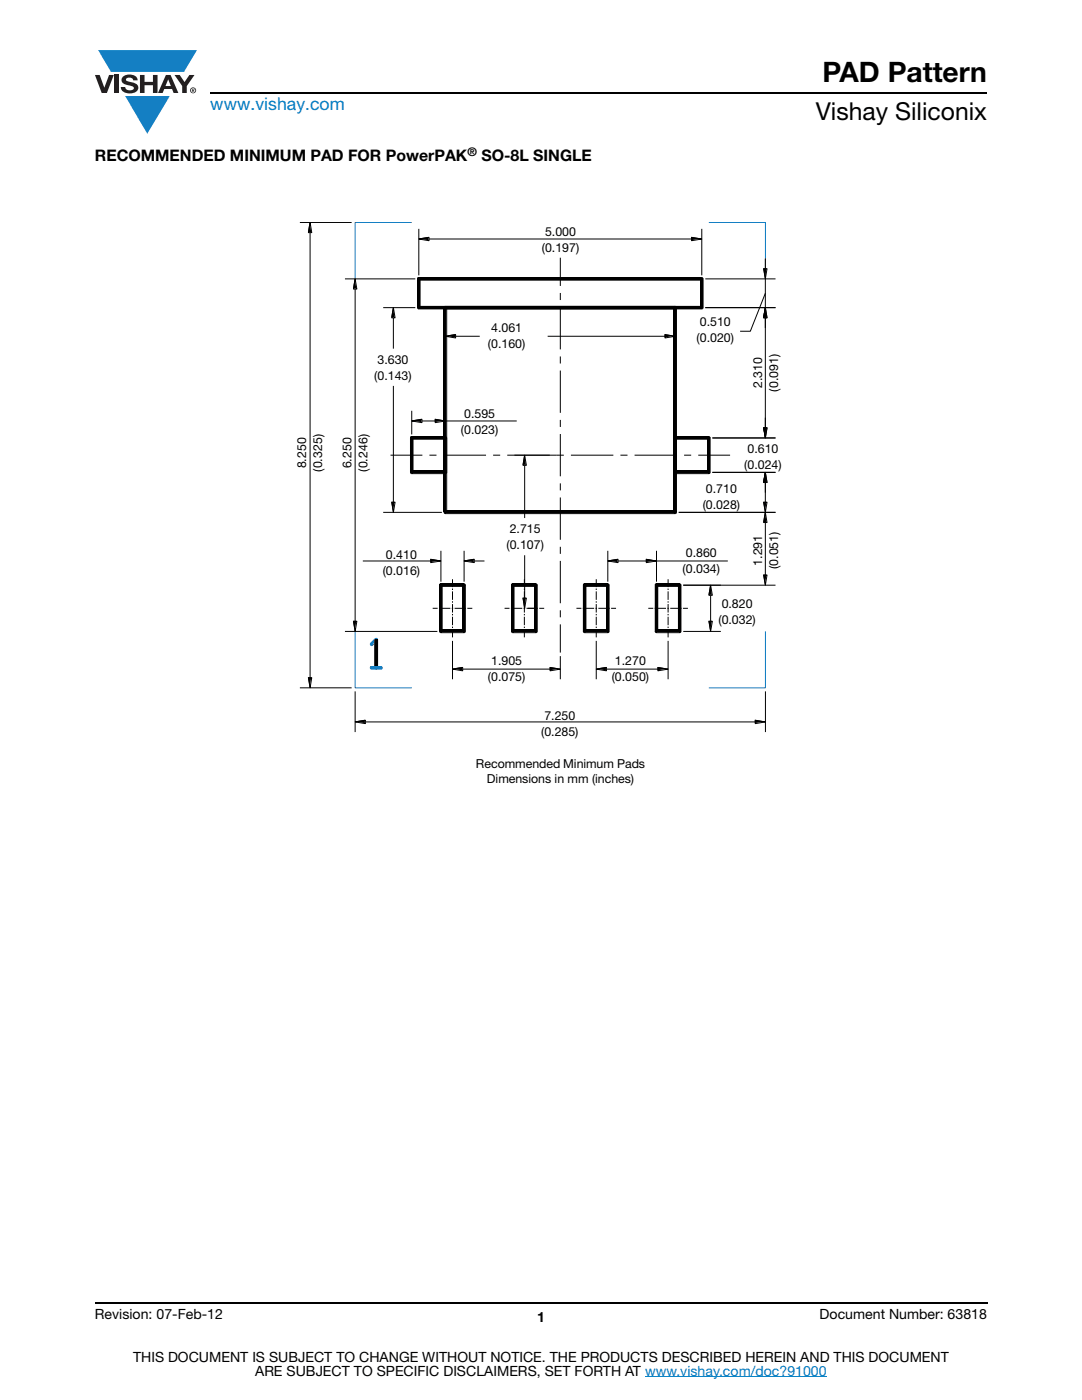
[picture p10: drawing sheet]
<svg xmlns="http://www.w3.org/2000/svg" width="216mm" height="279mm" viewBox="0 0 216 279" stroke-linecap="round" stroke-linejoin="round" font-family="sans-serif">
<g fill="#147fc3">
<path d="M19.6 10h19.7l-2.6 4.3h-1.1h-13.5z"/>
<path d="M25 19.2h8.9l-4.5 7.5z"/>
</g>
<g fill="#231f20">
<path d="M18.9 15h1l.9 2.5 1-2.5h.9l-1.4 3.6h-1z"/>
<path d="M22.9 15h.9v3.6h-.9z"/>
<path d="M24.6 15.3a2.1 2.1 0 0 1 2.8 .3l.1 .4h-.9a.79 .79 0 0 0-.7-.5 .79 .79 0 0 0-.8 .4l.3 .3 1 .2a1.08 1.08 0 0 1 1.2 1 1.08 1.08 0 0 1-1.1 1.2 1.73 1.73 0 0 1-2.4-1.2h.9a.96 .96 0 0 0 .8 .6 .96 .96 0 0 0 .9-.4 1.31 1.31 0 0 0-1.2-.6 1.03 1.03 0 0 1-1.1-.6 1.03 1.03 0 0 1 .2-1.1z"/>
<path d="M27.9 15h.9v1.3h1.7v-1.3h.9v3.6h-.9v-1.6h-1.7v1.6h-.9z"/>
<path d="M34.8 15h1.1l.9 1.4 1-1.4h1l-1.5 2.2v1.4h-.9v-1.4z"/>
<path d="M33.6 15.9l.5 1.3h-1.1zM33.1 15l-1.6 3.6h1l.3-.8h1.5l.3 .8h1l-1.6-3.6z"/>
<path d="M38.1 18a.46 .46 0 0 1 .9 0 .46 .46 0 0 1-.9 0zM37.9 18a.6 .6 0 0 0 1.2 0 .6 .6 0 0 0-1.2 0z"/>
<path d="M38.4 17.8h.2v.2h-.2zM38.3 17.7v.7h.1v-.3l.4 .3-.2-.3 .2-.2-.1-.2z"/>
</g>
<path d="M42 18.6h155M18.9 260h178.1" fill="none" stroke="#000" stroke-width=".36"/>
<path d="M128.7 274.8h36.3" fill="none" stroke="#007ec4" stroke-width=".2"/>
<path d="M59 44.3h97v112.5h-97z" fill="#fff"/>
<g fill="#000">
<path d="M83.3 55.4l.2-.1v.3h-.3z" fill-rule="evenodd"/>
<path d="M139.9 55.3l.3 .3h-.3z" fill-rule="evenodd"/>
<path d="M83.5 55.3h56.4v.5h-56.4z" fill-rule="evenodd"/>
<path d="M139.7 55.6h.5v5.7h-.5z" fill-rule="evenodd"/>
<path d="M83.2 55.6h.5v5.7h-.5z" fill-rule="evenodd"/>
<path d="M83.5 61.1h56.4v.5h-56.4z" fill-rule="evenodd"/>
<path d="M83.2 61.3h.3v.3z" fill-rule="evenodd"/>
<path d="M88.6 61.1h.2v.2h-.3z" fill-rule="evenodd"/>
<path d="M88.8 61.1h45.8v.5h-45.8z" fill-rule="evenodd"/>
<path d="M134.6 61.1l.3 .2h-.3z" fill-rule="evenodd"/>
<path d="M134.4 61.3h.5v40.9h-.5z" fill-rule="evenodd"/>
<path d="M139.9 61.3h.3l-.3 .3z" fill-rule="evenodd"/>
<path d="M81.8 87.3h.5v6.9h-.5z" fill-rule="evenodd"/>
<path d="M81.8 94.2h.3v.2z" fill-rule="evenodd"/>
<path d="M81.9 87.1h.2v.2h-.3z" fill-rule="evenodd"/>
<path d="M82.1 93.9h6.7v.5h-6.7z" fill-rule="evenodd"/>
<path d="M82.1 87.1h6.7v.5h-6.7z" fill-rule="evenodd"/>
<path d="M88.8 87.1l.2 .2h-.2z" fill-rule="evenodd"/>
<path d="M88.8 94.2h.2l-.2 .2z" fill-rule="evenodd"/>
<path d="M88.5 87.3h.5v6.9h-.5z" fill-rule="evenodd"/>
<path d="M134.6 87.1h6.7v.5h-6.7z" fill-rule="evenodd"/>
<path d="M134.5 87.1h.1v.2h-.2z" fill-rule="evenodd"/>
<path d="M134.4 94.2h.2v.2z" fill-rule="evenodd"/>
<path d="M134.4 87.3h.5v6.9h-.5z" fill-rule="evenodd"/>
<path d="M141.1 87.3h.5v6.9h-.5z" fill-rule="evenodd"/>
<path d="M141.3 94.2h.3l-.2 .2z" fill-rule="evenodd"/>
<path d="M141.3 87.1l.3 .2h-.3z" fill-rule="evenodd"/>
<path d="M134.6 93.9h6.7v.5h-6.7z" fill-rule="evenodd"/>
<path d="M87.9 116.4h4.6v.5h-4.6z" fill-rule="evenodd"/>
<path d="M87.7 116.5l.2-.1v.3h-.3z" fill-rule="evenodd"/>
<path d="M87.6 116.7h.5v9.2h-.5z" fill-rule="evenodd"/>
<path d="M88.5 61.3h.5v40.9h-.5z" fill-rule="evenodd"/>
<path d="M88.5 102.2h.3v.2z" fill-rule="evenodd"/>
<path d="M88.8 101.9h45.8v.5h-45.8z" fill-rule="evenodd"/>
<path d="M92.5 116.4l.3 .3h-.3z" fill-rule="evenodd"/>
<path d="M102.2 116.4h4.6v.5h-4.6z" fill-rule="evenodd"/>
<path d="M102.1 116.5l.1-.1v.3h-.2z" fill-rule="evenodd"/>
<path d="M102 116.7h.5v9.2h-.5z" fill-rule="evenodd"/>
<path d="M106.8 116.4l.3 .3h-.3z" fill-rule="evenodd"/>
<path d="M116.6 116.4h4.6v.5h-4.6z" fill-rule="evenodd"/>
<path d="M116.4 116.5l.2-.1v.3h-.3z" fill-rule="evenodd"/>
<path d="M116.3 116.7h.5v9.2h-.5z" fill-rule="evenodd"/>
<path d="M121.2 116.4l.2 .3h-.2z" fill-rule="evenodd"/>
<path d="M130.7 116.5l.2-.1v.3h-.2z" fill-rule="evenodd"/>
<path d="M130.9 116.4h4.6v.5h-4.6z" fill-rule="evenodd"/>
<path d="M130.7 116.7h.5v9.2h-.5z" fill-rule="evenodd"/>
<path d="M134.6 102.2h.3l-.3 .2z" fill-rule="evenodd"/>
<path d="M135.5 116.4l.3 .3h-.3z" fill-rule="evenodd"/>
<path d="M87.6 125.9h.3v.3z" fill-rule="evenodd"/>
<path d="M92.3 116.7h.5v9.2h-.5z" fill-rule="evenodd"/>
<path d="M92.5 125.9h.3l-.3 .3z" fill-rule="evenodd"/>
<path d="M87.9 125.7h4.6v.5h-4.6z" fill-rule="evenodd"/>
<path d="M102 125.9h.2v.3z" fill-rule="evenodd"/>
<path d="M106.6 116.7h.5v9.2h-.5z" fill-rule="evenodd"/>
<path d="M106.8 125.9h.3l-.2 .3z" fill-rule="evenodd"/>
<path d="M102.2 125.7h4.7v.5h-4.7z" fill-rule="evenodd"/>
<path d="M116.3 125.9h.3v.3z" fill-rule="evenodd"/>
<path d="M120.9 116.7h.5v9.2h-.5z" fill-rule="evenodd"/>
<path d="M121.2 125.9h.2v.1l-.2 .2z" fill-rule="evenodd"/>
<path d="M116.6 125.7h4.6v.5h-4.6z" fill-rule="evenodd"/>
<path d="M130.7 125.9h.2v.3z" fill-rule="evenodd"/>
<path d="M135.3 116.7h.5v9.2h-.5z" fill-rule="evenodd"/>
<path d="M130.9 125.7h4.6v.5h-4.6z" fill-rule="evenodd"/>
<path d="M135.5 125.9h.3l-.2 .3z" fill-rule="evenodd"/>
</g>
<g fill="none" stroke="#000" stroke-width=".2">
<path d="M83.3 55.7h.5v5.7h-.5zM83.6 55.4l-.3 .3M83.6 55.4h56.4v.5h-56.4zM139.8 55.7h.5v5.7h-.5zM140 55.4l.3 .3M83.3 61.4l.3 .2M83.6 61.1h56.4v.5h-56.4zM88.6 61.4h.5v40.9h-.5zM88.9 61.1h45.8v.5h-45.8zM88.9 61.1l-.3 .3M134.5 61.4h.5v40.9h-.5zM134.7 61.1l.3 .3"/>
<path d="M140.3 61.4l-.3 .2M81.9 87.4h.5v6.9h-.5zM81.9 94.3l.3 .2M82.2 87.2l-.3 .2M82.2 87.2h6.7v.5h-6.7zM82.2 94h6.7v.5h-6.7zM88.6 87.4h.5v6.9h-.5zM88.9 87.2l.2 .2M89.1 94.3l-.2 .2M134.5 94.3l.2 .2M134.5 87.4h.5v6.9h-.5zM134.7 87.2h6.7v.5h-6.7z"/>
<path d="M134.7 94h6.7v.5h-6.7zM134.7 87.2l-.2 .2M141.2 87.4h.5v6.9h-.5zM141.4 87.2l.3 .2M141.7 94.3l-.3 .2M87.7 116.8h.5v9.2h-.5zM88 116.5l-.3 .3M88 116.5h4.6v.5h-4.6zM88.6 102.3l.3 .2M88.9 102h45.8v.5h-45.8zM92.4 116.8h.5v9.2h-.5zM92.6 116.5l.3 .3"/>
<path d="M102.1 116.8h.5v9.2h-.5zM102.3 116.5h4.6v.5h-4.6zM102.3 116.5l-.2 .3M106.7 116.8h.5v9.2h-.5zM106.9 116.5l.3 .3M116.4 116.8h.5v9.2h-.5zM116.7 116.5h4.6v.5h-4.6zM116.7 116.5l-.3 .3M121 116.8h.5v9.2h-.5zM121.3 116.5l.2 .3M130.8 116.8h.4v9.2h-.4zM131 116.5h4.6v.5h-4.6z"/>
<path d="M131 116.5l-.2 .3M135 102.3l-.3 .2M135.4 116.8h.5v9.2h-.5zM135.6 116.5l.3 .3M87.7 126l.3 .3M88 125.8h4.6v.5h-4.6zM92.9 126l-.3 .3M102.1 126l.2 .3M102.3 125.8h4.6v.5h-4.6zM107.2 126l-.3 .3M116.4 126l.3 .3M116.7 125.8h4.6v.5h-4.6z"/>
<path d="M121.5 126l-.2 .3M130.8 126l.2 .3M131 125.8h4.6v.5h-4.6zM135.9 126l-.3 .3"/>
</g>
<path d="M82.2 44.4h-11.3v11.3M141.4 44.4h11.3v11.3M70.9 126v11.3h11.3M152.7 126v11.3h-11.3" fill="none" stroke="#2056a6" stroke-width=".2"/>
<path d="M73.9 128.3l.3 .4h-.2l-.2-.1z" fill-rule="evenodd" fill="#2056a6"/>
<path d="M74 128.4l-.1 .3 .2 .1h.2" fill="none" stroke="#2056a6" stroke-width=".2"/>
<path d="M74.8 127.4l.4 .3-1 1-.3-.4z" fill-rule="evenodd" fill="#2056a6"/>
<path d="M74.9 127.5l.4 .3-1 1-.3-.4z" fill="none" stroke="#2056a6" stroke-width=".2"/>
<path d="M74.8 127.4l.3-.1 .1 .3h-.2z" fill-rule="evenodd" fill="#2056a6"/>
<path d="M74.9 127.5l.3-.1 .1 .3" fill="none" stroke="#2056a6" stroke-width=".2"/>
<path d="M74.7 127.6h.5v5.6h-.5z" fill-rule="evenodd" fill="#2056a6"/>
<path d="M74.8 127.7h.5v5.6h-.5z" fill="#000"/>
<path d="M74.8 127.7h.5v5.6h-.5z" fill="none" stroke="#000" stroke-width=".2"/>
<path d="M74.7 133.2h.5l-.1 .2h-.2z" fill-rule="evenodd" fill="#2056a6"/>
<path d="M74.8 133.3l.2 .2h.2l.1-.2" fill="none" stroke="#2056a6" stroke-width=".2"/>
<path d="M73.9 133l.2-.1v.5l-.3-.2z" fill-rule="evenodd" fill="#2056a6"/>
<path d="M74.1 133l-.2 .3 .2 .2" fill="none" stroke="#2056a6" stroke-width=".2"/>
<path d="M74.1 132.9h1.8v.5h-1.8z" fill-rule="evenodd" fill="#2056a6"/>
<path d="M74.1 133h1.9v.5h-1.9z" fill="none" stroke="#2056a6" stroke-width=".2"/>
<path d="M75.9 132.9l.3 .2v.2l-.3 .1z" fill-rule="evenodd" fill="#2056a6"/>
<path d="M76 133l.3 .3-.3 .2" fill="none" stroke="#2056a6" stroke-width=".2"/>
<g fill="none" stroke="#000" stroke-width=".2">
<path d="M59.8 44.4h10.4M61.9 46.4v88.9M61.9 44.4l.3 2h-.7zM68.8 55.7h14.1M70.9 55.7l.3 2h-.7zM70.9 57.7v66.3M70.9 44.4h.1M83.6 45.7v9.2M83.6 47.7l2-.3v.6zM83.6 55.7h.1M85.6 47.7h52.4M111.8 51.4v5.7"/>
<path d="M111.8 58.5v1.4M138 47.4l2 .3-2 .3zM140 45.7v9.2M140 55.7h.1M140 47.7h.1M140.7 55.7h14M152.4 53.6h.7l-.4 2.1zM152.7 58.5l-3 7.6h-2M152.7 51.6v2M152.7 55.7v5.7M76.5 61.4h6.4M78.5 63.4v6.2"/>
<path d="M78.5 77v23.2M78.5 61.4l.3 2h-.6zM83.6 61.4h.1M88.9 67.1l2-.3v.6zM88.9 61.4h.1M88.9 62.1v7M90.9 67.1h4.8M109.3 67.1h23.4M111.8 61.3v8.4M111.8 71.1v1.4M111.8 74v8.4M132.7 66.8l2 .3-2 .3z"/>
<path d="M134.7 67.1h.1M134.7 61.4h.1M134.7 62.1v7M140 61.4h.1M140.7 61.4h14M152.7 61.4l.4 2h-.7zM152.7 63.4v22M77.9 90.8h6.4M82.2 84l2-.3v.6zM82.2 82v4.7M82.2 87.4h.1M84.2 84h2.6"/>
<path d="M85.7 90.8h1.4M86.8 83.7l2.1 .3-2.1 .3zM88.5 90.8h8.5M88.9 84h14.2M88.9 82v4.7M88.9 87.4h.1M98.4 90.8h1.4M101.2 90.8h11.3M104.7 90.8l.3 2.1h-.6zM104.7 92.9v10.5M111.8 83.8v1.4M111.8 86.6v8.5"/>
<path d="M111.8 96.5v1.4M111.8 99.3v8.4M113.9 90.8h8.5M123.8 90.8h1.4M126.6 90.8h8.5M136.5 90.8h1.4M139.3 90.8h6.4M141.4 94.3h.1M141.4 87.4h.1M142.1 94.3h12.6M142.1 87.4h12.6M152.4 85.4h.7l-.4 2z"/>
<path d="M152.7 96.3v3.9M152.7 94.3l.4 2h-.7zM72.4 112h13.5M76.5 102.3h11.7M78.2 100.2h.6l-.3 2.1zM85.9 111.6l2.1 .4-2.1 .3zM88 112h.1M88 116.8h.1M88 109.9v6.2M88.9 102.3h.1M90.3 115.6v1.6M90.3 117.5v.2"/>
<path d="M90.3 118v1.7M90.3 120v.3M92.6 112l2-.4v.7zM92.6 116.8h.1M92.6 109.9v6.2M94.6 112h2.1M104.4 119.4h.6l-.3 2zM104.6 115.6v1.6M104.6 117.5v.2M104.6 118v1.7M104.6 120v.3M104.7 110.8v8.6"/>
<path d="M111.8 109.1v1.4M111.8 111.9v8.5M119 115.6v1.6M119 117.5v.2M119 118v1.7M119 120v.3M121.3 109.9v6.2M121.3 116.8h.1M121.3 112l2-.4v.7zM123.3 112h5.7M129 111.6l2 .4-2 .3zM131 112h14.2"/>
<path d="M131 116.8h.1M131 109.9v6.2M133.3 115.6v1.6M133.3 117.5v.2M133.3 118v1.7M133.3 120v.3M134.7 102.3h.1M135.4 102.3h19.3M135.6 116.8h.1M136.3 116.8h18.4M141.8 116.8l.3 2h-.6zM141.8 118.8v5.2"/>
<path d="M152.4 114.8h.7l-.4 2zM152.4 100.2h.7l-.4 2.1zM152.7 102.3l.4 2h-.7zM152.7 104.3v10.5M59.8 137.3h10.4M61.5 135.2h.7l-.3 2.1zM68.8 126h18.5M70.5 124h.7l-.3 2zM70.9 138v8.1M70.9 137.3h.1M86.3 121.4h1M87.6 121.4h.3"/>
<path d="M88 126h.1M88.2 121.4h1.7M90.1 121.4h.3M90.3 133.5l2-.3v.7zM90.3 120.6v1.6M90.3 122.5v.3M90.3 123.1v1.7M90.3 125.1v.2M90.3 125.6v1.6M90.3 127.9v7.7M90.3 127.2h.1M90.7 121.4h1.7"/>
<path d="M92.3 133.5h17.5M92.7 121.4h.3M93.3 121.4h.9M100.7 121.4h1M101.9 121.4h.3M102.5 121.4h1.7M104.5 121.4h.3M104.6 120.6v1.6M104.6 122.5v.3M104.6 123.1v1.7M104.6 125.1v.2M104.6 125.6v1.6"/>
<path d="M105.1 121.4h1.7M107 121.4h.3M107.6 121.4h1M109.8 133.2l2 .3-2 .4zM111.8 130.9v4.7M111.8 133.5h.1M111.8 130.2h.1M111.8 121.8v1.4M111.8 124.6v5.6M115 121.4h1M116.3 121.4h.3M116.9 121.4h1.7"/>
<path d="M118.8 121.4h.3M119 133.5l2-.3v.7zM119 127.2h.1M119 120.6v1.6M119 122.5v.3M119 123.1v1.7M119 125.1v.2M119 125.6v1.6M119 127.9v7.7M119.4 121.4h1.7M121 133.5h10.3M121.4 121.4h.3"/>
<path d="M121.9 121.4h1M129.4 121.4h1M130.6 121.4h.3M131.2 121.4h1.7M131.3 133.2l2 .3-2 .4zM133.2 121.4h.3M133.3 133.5h.1M133.3 127.2h.1M133.3 120.6v1.6M133.3 122.5v.3M133.3 123.1v1.7M133.3 125.1v.2"/>
<path d="M133.3 125.6v1.6M133.3 127.9v7.7M133.7 121.4h1.7M135.6 126h.1M135.7 121.4h.3M136.3 121.4h1M136.3 126h7.5M141.5 124h.6l-.3 2zM152.7 138v8.1M152.7 137.3h.1M70.9 144.1l2-.4v.7zM72.9 144.1h77.8"/>
<path d="M150.7 143.7l2 .4-2 .3zM152.7 144.1h.1"/>
</g>
<g fill="#000">
<path d="M61.8 44.3l.3 2h-.7zM70.8 55.6l.3 2h-.7zM83.5 47.6l2-.3v.6zM137.9 47.3l2 .3-2 .3zM152.3 53.5h.7l-.4 2.1zM78.4 61.3l.3 2h-.6zM88.8 67l2-.3v.7zM132.6 66.7l2 .3-2 .4zM152.6 61.3l.4 2h-.7zM82.1 83.9l2-.3v.7zM86.8 83.6l2 .3-2 .4zM104.6 90.7l.3 2.1h-.6z"/>
<path d="M152.6 94.2l.4 2h-.7zM152.3 85.3h.7l-.4 2zM78.1 100.1h.6l-.3 2.1zM85.9 111.5l2 .4-2 .3zM92.5 111.9l2-.4v.7zM104.3 119.3h.6l-.3 2zM121.2 111.9l2-.4v.7zM128.9 111.5l2 .4-2 .3zM141.7 116.7l.3 2h-.6zM152.3 114.7h.7l-.4 2zM152.6 102.2l.4 2h-.7zM152.3 100.1h.7l-.4 2.1z"/>
<path d="M61.4 135.2h.7l-.3 2zM70.4 123.9h.7l-.3 2zM90.2 133.4l2-.3v.7zM109.7 133.1l2 .3-2 .4zM118.9 133.4l2-.3v.7zM131.2 133.1l2 .3-2 .4zM141.4 123.9h.6l-.3 2zM70.8 144l2-.4v.7zM150.6 143.6l2 .4-2 .3z"/>
</g>
<text font-size="5.6" x="164.1" y="16.4">PAD Pattern</text>
<text font-size="4.9" x="162.8" y="24">Vishay Siliconix</text>
<text font-size="3.5" fill="#007ec4" x="42" y="21.9">www.vishay.com</text>
<g font-size="3.2">
<text x="18.9" y="32.1">RECOMMENDED MINIMUM PAD FOR PowerPAK</text>
<text x="96.1" y="32.1">SO-8L SINGLE</text>
</g>
<g font-size="2.8">
<text x="18.9" y="263.3">Revision: 07-Feb-12</text>
<text x="107.2" y="263.8">1</text>
<text x="163.6" y="263.3">Document Number: 63818</text>
<text x="26.5" y="271.7">THIS DOCUMENT IS SUBJECT TO CHANGE WITHOUT NOTICE. THE PRODUCTS DESCRIBED HEREIN AND THIS DOCUMENT</text>
<text x="50.9" y="274.6">ARE SUBJECT TO SPECIFIC DISCLAIMERS, SET FORTH AT www.vishay.com/doc?91000</text>
</g>
<g font-size="2.5">
<text x="108.8" y="47.2">5.000</text>
<text x="108.1" y="50.4">(0.197)</text>
<text x="139.6" y="65">0.510</text>
<text x="97.4" y="69.4">(0.160)</text>
<text x="98" y="66.2">4.061</text>
<text x="139" y="68.2">(0.020)</text>
<text x="74.7" y="75.8">(0.143)</text>
<text x="75.3" y="72.7">3.630</text>
<text x="152.1" y="77.5" transform="rotate(-90 152.1 77.5)">2.310</text>
<text x="92.6" y="83.4">0.595</text>
<text x="155.2" y="78.1" transform="rotate(-90 155.2 78.1)">(0.091)</text>
<text x="92" y="86.6">(0.023)</text>
<text x="61.1" y="93.5" transform="rotate(-90 61.1 93.5)">8.250</text>
<text x="64.3" y="94.1" transform="rotate(-90 64.3 94.1)">(0.325)</text>
<text x="70.2" y="93.5" transform="rotate(-90 70.2 93.5)">6.250</text>
<text x="73.3" y="94.1" transform="rotate(-90 73.3 94.1)">(0.246)</text>
<text x="148.5" y="93.6">(0.024)</text>
<text x="149.2" y="90.4">0.610</text>
<text x="140.2" y="101.5">(0.028)</text>
<text x="140.9" y="98.3">0.710</text>
<text x="101.7" y="106.4">2.715</text>
<text x="77" y="111.6">0.410</text>
<text x="101.1" y="109.6">(0.107)</text>
<text x="136.9" y="111.2">0.860</text>
<text x="152.1" y="112.9" transform="rotate(-90 152.1 112.9)">1.291</text>
<text x="155.2" y="113.6" transform="rotate(-90 155.2 113.6)">(0.051)</text>
<text x="76.4" y="114.7">(0.016)</text>
<text x="136.2" y="114.4">(0.034)</text>
<text x="143.4" y="124.6">(0.032)</text>
<text x="144" y="121.4">0.820</text>
<text x="97.4" y="135.9">(0.075)</text>
<text x="98" y="132.7">1.905</text>
<text x="122.1" y="135.9">(0.050)</text>
<text x="122.7" y="132.7">1.270</text>
<text x="108.6" y="143.6">7.250</text>
<text x="108" y="146.8">(0.285)</text>
<text x="95" y="153.3">Recommended Minimum Pads</text>
<text x="97.2" y="156.2">Dimensions in mm (inches)</text>
</g>
<text font-size="2.4" x="93.3" y="31.2">®</text>
</svg>
